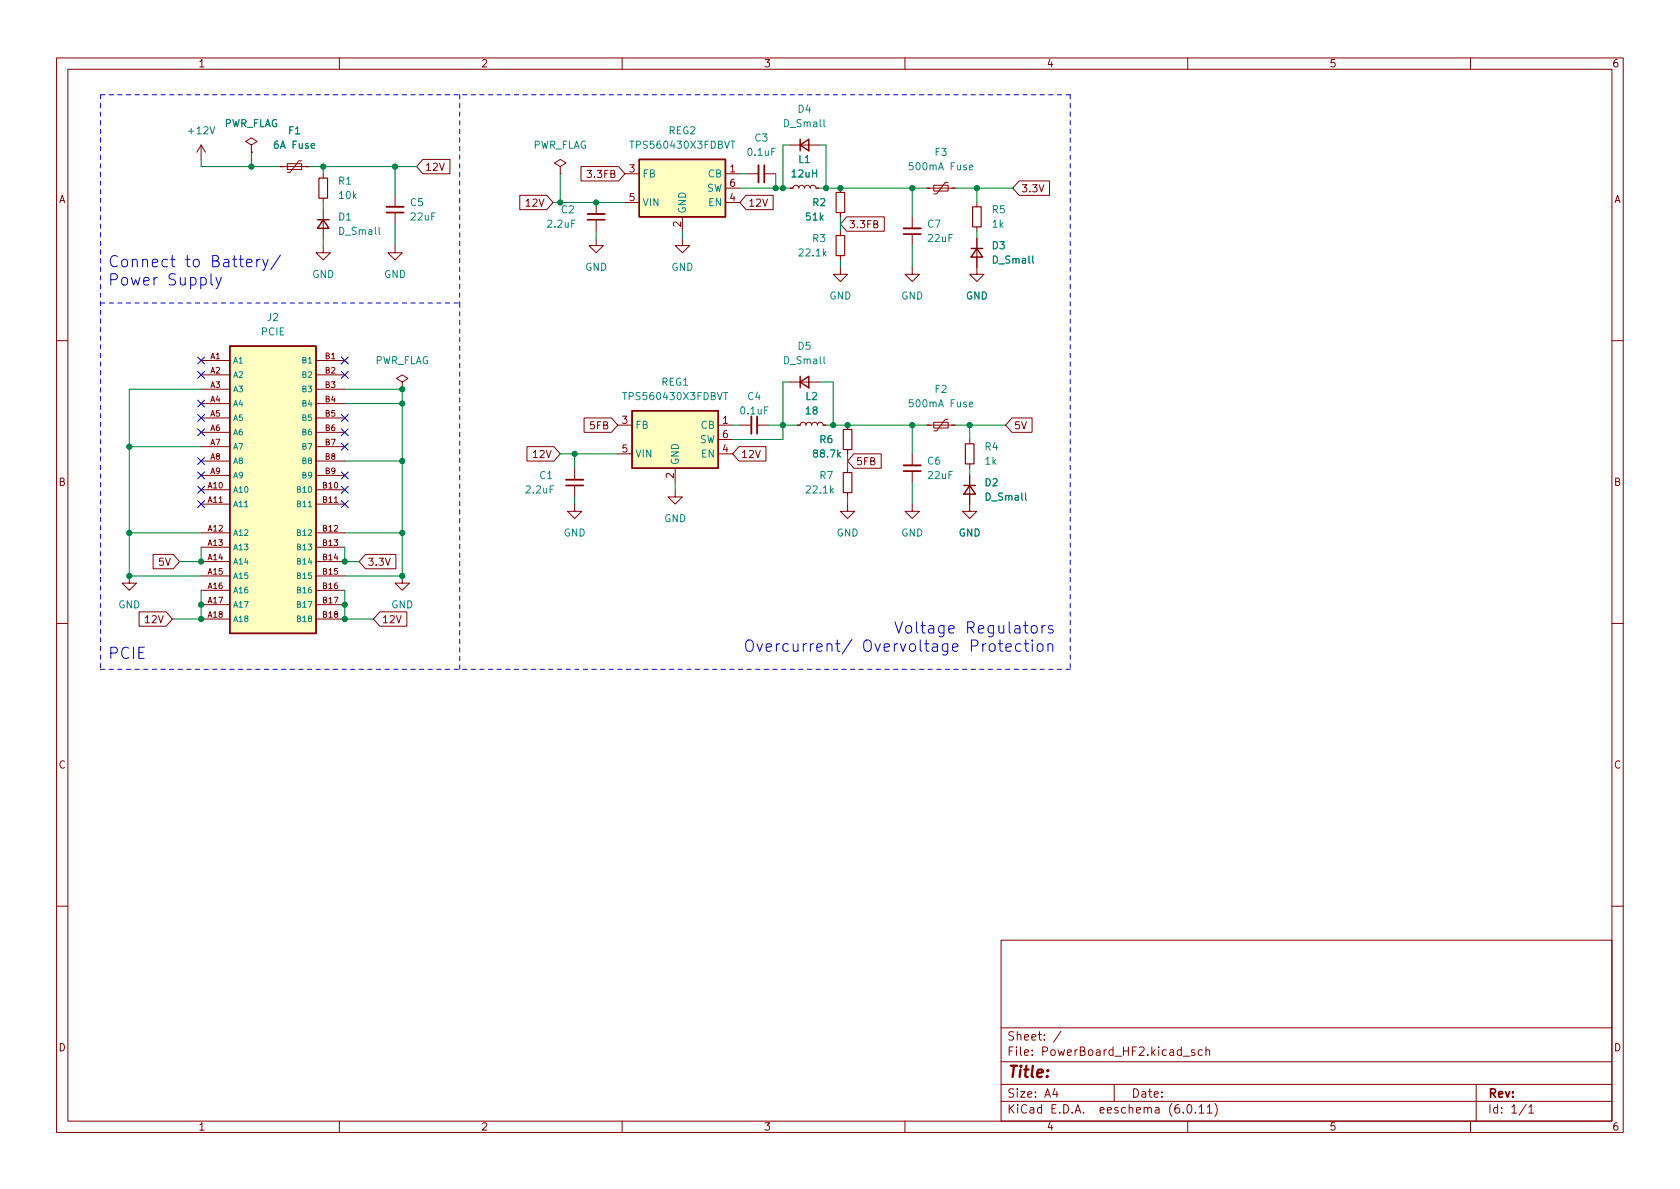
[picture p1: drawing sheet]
<svg xmlns="http://www.w3.org/2000/svg" width="297mm" height="210mm" viewBox="0 0 297 210" stroke-linecap="round" stroke-linejoin="round" font-family="sans-serif">
<g fill="none" stroke="#840000" stroke-width=".18">
<path d="M10 10.2h277v190.1h-277zM12 12.2h273v186.1h-273zM60 10.2v2M110 10.2v2M160 10.2v2M210 10.2v2M260 10.2v2M35.6 25.6l-.8 1.3M35.6 25.6v2.6M35.6 25.6l.7 1.3M44.4 25.6l1.1-.6-1.1-.6-1 .6 1 .6v1.3M44.4 26.9h.1"/>
<path d="M49.5 29.5h5.1M50.8 29h2.5v1h-2.5zM53.3 28.4h-.5l-1.5 2.1h-.5M57.1 30.7v.8M57.1 35v.8M57.1 37.1v5.1M69.8 34.5v2.1M69.8 37.6v2M74.8 28.2h4.7v2.5h-4.7l-1.1-1.2zM91.9 34.5h4.8l1.1 1.3-1.1 1.3h-4.8zM99.1 29.5l1-.7-1-.6-1.1 .6 1.1 .7v1.2M99.1 30.7h.1"/>
<path d="M102.7 29.5h6.7l1.1 1.2-1.1 1.3h-6.7zM105.4 35.8v2M105.4 38.9v2M110.5 30.7h2.5M110.5 35.8h2.5M120.6 38.3v2.6M128.3 30.7h2.5M128.3 35.8h2.5M128.3 33.3h2.5M131.9 34.5h4.8v2.6h-4.8l-1.1-1.3zM132.1 30.7h2M135.1 30.7h2.1"/>
<path d="M139.7 33.3h.5l.2-.4 .3-.1 .4 .1 .1 .4 .1-.4 .3-.1 .5 .1 .1 .4 .3-.4 .4-.1 .2 .1 .2 .4 .1-.4 .4-.1 .3 .1 .2 .4h.5M139.7 25.6h5.1M148.6 33.3v.7M148.6 37.6v.7M149.7 38.3h6.7v2.6h-6.7l-1.1-1.3zM161.3 38.3v2.1M163.8 33.3h5.1M165.1 32.8h2.5v1h-2.5zM167.6 32.3h-.5l-1.5 2h-.5M172.7 35.8v.8M180.2 32h5.4v2.5h-5.4l-1.1-1.2zM57.1 43.4v1.3h1.3l-1.3 1.3-1.2-1.3h1.2"/>
<path d="M69.8 43.4v1.3h1.3l-1.3 1.3-1.2-1.3h1.2M105.4 42.2v1.2h1.3l-1.3 1.3-1.3-1.3h1.3M120.6 42.2v1.2h1.3l-1.3 1.3-1.2-1.3h1.2M148.6 47.2v1.3h1.3l-1.3 1.3-1.3-1.3h1.3M148.6 40.9v.8M148.6 45.2v.8M161.3 47.2v1.3h1.3l-1.3 1.3-1.3-1.3h1.3M161.3 41.4v2M172.7 42.2v6.3h1.3l-1.3 1.3-1.3-1.3h1.3M172.7 40.1v.8M10 60.2h2M35.6 63.7h5"/>
<path d="M35.6 66.3h5M35.6 68.8h5M35.6 71.4h5M35.6 73.9h5M35.6 76.4h5M35.6 79h5M55.9 63.7h5.1M55.9 66.3h5.1M55.9 68.8h5.1M55.9 71.4h5.1M55.9 73.9h5.1M55.9 76.4h5.1"/>
<path d="M55.9 79h5.1M71.1 67.6l1-.7-1-.6-1 .6 1 .7v1.2M71.1 68.8h.1M93.2 79h4.7l1.2 1.3-1.2 1.2h-4.7zM103.3 73.9h4.8l1.1 1.3-1.1 1.2h-4.8zM109.2 75.2h2.6M127 75.2h2.5M127 77.7h2.5M130.7 79h4.7v2.5h-4.7l-1.2-1.2zM130.8 75.2h2M133.9 75.2h2M139.7 67.6h5.1"/>
<path d="M141 75.2h.5l.1-.4 .4-.1 .3 .1 .2 .4 .1-.3 .3-.2 .4 .1 .2 .4 .2-.4 .4-.1 .3 .2 .1 .3 .2-.4 .3-.1 .4 .1 .1 .4h.5M149.9 75.2v.7M149.9 79.5v.8M163.8 75.2h5.1M165.1 74.7h2.5v1h-2.5zM167.6 74.2h-.5l-1.5 2h-.5M171.4 77.7v.8M178.9 73.9h3.6v2.5h-3.6l-1.1-1.2zM285 60.2h2M27.1 98h3.5l1.1 1.3-1.1 1.3h-3.5zM35.6 86.6h5M35.6 89.1h5"/>
<path d="M35.6 94.2h5M35.6 96.8h5M35.6 99.3h5M35.6 81.5h5M35.6 84.1h5M55.9 86.6h5.1M55.9 89.1h5.1M55.9 94.2h5.1M55.9 96.8h5.1M55.9 99.3h5.1M55.9 81.5h5.1M55.9 84.1h5.1"/>
<path d="M59.1 88.8h.6M64.6 98h5.4v2.6h-5.4l-1.1-1.3zM101.6 89.1v1.3h1.3l-1.3 1.3-1.3-1.3h1.3M101.6 82.8v2M101.6 85.8v2.1M109.2 80.3h2.6M119.4 86.6v1.3h1.2l-1.2 1.2-1.3-1.2h1.3M119.4 82.8v2.5M127 80.3h2.5M149.9 89.1v1.3h1.2l-1.2 1.3-1.3-1.3h1.3M149.9 82.8v.8M149.9 87.1v.8"/>
<path d="M151 80.3h4.8v2.5h-4.8l-1.1-1.3zM161.3 89.1v1.3h1.3l-1.3 1.3-1.3-1.3h1.3M161.3 80.3v2M161.3 83.3v2M171.4 84.1v6.3h1.3l-1.3 1.3-1.2-1.3h1.2M171.4 82v.8M10 110.2h2M22.9 101.8v1.3h1.2l-1.2 1.3-1.3-1.3h1.3M24.6 108.2h4.8l1.1 1.3-1.1 1.2h-4.8zM35.6 101.8h5M35.6 104.4h5M35.6 106.9h5"/>
<path d="M35.6 109.5h5M55.9 101.8h5.1M55.9 104.4h5.1M55.9 106.9h5.1M55.9 109.5h5.1M67.2 108.2h4.7v2.5h-4.7l-1.2-1.2zM71.1 101.8v1.3h1.3l-1.3 1.3-1.3-1.3h1.3M285 110.2h2M10 160.2h2M177 166.3h108v32h-108zM285 160.2h2M60 198.3v2"/>
<path d="M110 198.3v2M160 198.3v2M177 194.8h108M177 191.8h108M177 187.8h108M177 181.8h108M182.5 186.5v.1M182.5 185.7v.1M184.6 183.8v.1M184.6 183v.1M187.6 182.4l-1.3 1.9M197 191.8v3"/>
<path d="M204.3 195.9h.6v.9M204.9 196.2l-.5 .1a.29 .29 0 0 0-.2 .2 .29 .29 0 0 0 .2 .3h.5M210 198.3v2M212.6 185.7l-.5-.1-.2 .3v.4l.1 .3h.6M213.2 185.8l.2-.2 .4 .1 .1 .9M213.2 185.1v1.5M214.8 195.1a1.72 1.72 0 0 1 0 2.3M260 198.3v2M261 191.8v6.5M270.3 195.8l.4-.5v1.5M270.3 196.8h.9"/>
</g>
<path d="M56.4 31.5h1.5v3.5h-1.5zM147.8 34h1.6v3.6h-1.6zM172 36.6h1.5v3.5h-1.5zM147.8 41.7h1.6v3.5h-1.6zM149.1 75.9h1.5v3.6h-1.5zM170.7 78.5h1.5v3.5h-1.5zM149.1 83.6h1.5v3.5h-1.5z" fill="none" stroke="#840000" stroke-width=".2"/>
<g fill="none" stroke="#008484" stroke-width=".18">
<path d="M37.1 22.4l.5 1.3 .4-1.3M101.7 38.9h-.6v1.3M129.2 25h.7M129.6 25v1.2M137.1 26.2h-.6v1.3M145.7 21.1v1.1l.2 .2M165.9 30l.5-1.2 .4 1.2M166.1 29.7h.6M67 40.2v1.1l.2 .2M145.7 44.8l.4 .5M146.1 44.4l-.5 .5M182.6 45.3v1.1l.2 .1"/>
<path d="M127.9 69.4h.8M128.3 69.4v1.3M135.8 71.9h-.6v1.3M145.7 63.1v1l.2 .2M148.6 80l-.5 .5M165.9 71.9l.5-1.2 .4 1.2M166.1 71.6h.6M54.5 89.6h.6M97.9 85.9h-.6v1.3M147 86.7l.3 .5M147.3 86.3l-.4 .5M148.2 80.3l.4 .5"/>
<path d="M181.3 87.2v1.1l.2 .2"/>
</g>
<g fill="#ffffc2" stroke="#ffffc2" stroke-width=".18">
<path d="M113 28.2h15.3v10.1h-15.3z"/>
<path d="M111.8 72.6h15.2v10.2h-15.2z"/>
<path d="M40.6 61.2h15.3v50.8h-15.3z"/>
</g>
<g fill="none" stroke="#840000" stroke-width=".25">
<path d="M56.1 38.9h2.1M57.1 38.9l1.1 1.5h-2.1zM113 28.2h15.3v10.1h-15.3zM141.5 25.6l1.5-1v2.1zM141.5 24.6v2.1M171.7 43.9h2M172.7 43.9l1 1.6h-2zM40.6 61.2h15.3v50.8h-15.3zM111.8 72.6h15.2v10.2h-15.2zM141.5 67.6l1.5-1.1v2.1zM141.5 66.5v2.1M170.4 85.8h2.1"/>
<path d="M171.4 85.8l1.1 1.6h-2.1z"/>
</g>
<path d="M68.3 36.6h3.1M103.9 37.8h3M134.1 29.2v3.1M159.8 40.4h3M132.8 73.7v3M100.1 84.8h3M159.8 82.3h3" fill="none" stroke="#840000" stroke-width=".33"/>
<path d="M68.3 37.6h3.1M103.9 38.9h3M135.1 29.2v3.1M159.8 41.4h3M133.9 73.7v3M100.1 85.8h3M159.8 83.3h3" fill="none" stroke="#840000" stroke-width=".3"/>
<path d="M30.2 45.8h.7M30.5 45.2v1.7l.1 .2 .3 .1M39.1 49.1l-.6 1.8-.3 .2M49.6 45.1l-1.7 2.6M147.8 113.8h.7M148 113.2v1.7l.1 .2 .4 .1M150.6 113.1l-1.7 2.5M167.8 111.3l.9-.2-.1-.4-.6-.1-.2 .3 .1 1 .1 .1 .6-.1M168.4 114.5l1-.2-.1-.4-.6-.1-.3 .3 .1 1 .2 .1 .6-.1M185.3 114a.5 .5 0 0 1 .8 .1v1.1M185.3 113.8v1.4M186.1 110.7l-.4-.1-.3 .3 .1 .3 .6 .2 .1 .2-.1 .3-.2 .1-.5-.1" fill="none" stroke="#0000c2" stroke-width=".18"/>
<path d="M17.8 16.8h171.4M17.8 16.8v101.6M81.3 16.8v36.8M189.2 16.8v101.6M17.8 53.6h63.5M81.3 53.6v64.8M189.2 118.4h-171.4" fill="none" stroke="#0000c2" stroke-width=".18" stroke-dasharray=".8 .8"/>
<g fill="none" stroke="#008400" stroke-width=".18">
<path d="M35.6 28.2v1.3h13.9M44.4 26.9v2.6M54.6 29.5h19.1M57.1 29.5v1.2M57.1 35.8v1.3M69.8 29.5v5M69.8 39.6v3.8M97.8 35.8h12.7M99.1 30.7v5.1M130.8 33.3h8.9M130.8 30.7h1.3M137.2 30.7v2.6"/>
<path d="M139.7 25.6h-1.3v7.7M144.8 33.3h19M144.8 25.6h1.2v7.7M148.6 38.3v2.6M161.3 33.3v5M168.9 33.3h10.2M172.7 33.3v2.5M57.1 42.2v1.2M105.4 40.9v1.3M120.6 40.9v1.3M148.6 46v1.2M161.3 43.4v3.8"/>
<path d="M172.7 40.9v1.3M22.9 79h12.7M35.6 68.8h-12.7v33h12.7M61 68.8h10.1v33h-10.1M61 71.4h10.1M129.5 75.2h1.3M135.9 75.2h5.1M139.7 67.6h-1.3v10.1h-8.9M144.8 67.6h2.5v7.6M146 75.2h17.8M161.3 75.2v5.1M168.9 75.2h8.9"/>
<path d="M171.4 75.2v2.5M22.9 94.2h12.7M35.6 96.8v2.5h-3.9M61 96.8v2.5h2.5M61 94.2h10.1M61 81.5h10.1M99.1 80.3h10.1M101.6 80.3v2.5M101.6 87.9v1.2M119.4 85.3v1.3M149.9 80.3v2.5M149.9 87.9v1.2"/>
<path d="M161.3 85.3v3.8M171.4 82.8v1.3M35.6 104.4v5.1h-5.1M61 104.4v5.1h5"/>
</g>
<g fill="none" stroke="#000084" stroke-width=".18">
<path d="M35 75.8l1.2 1.3M35 65.7l1.2 1.2M35 73.3l1.2 1.2M35 63.1l1.2 1.3M35 70.8l1.2 1.2M36.2 75.8l-1.2 1.3M36.2 65.7l-1.2 1.2M36.2 73.3l-1.2 1.2M36.2 63.1l-1.2 1.3M36.2 70.8l-1.2 1.2M60.4 63.1l1.2 1.3M60.4 65.7l1.2 1.2"/>
<path d="M60.4 78.4l1.2 1.2M60.4 75.8l1.2 1.3M60.4 73.3l1.2 1.2M61.6 63.1l-1.2 1.3M61.6 65.7l-1.2 1.2M61.6 78.4l-1.2 1.2M61.6 75.8l-1.2 1.3M61.6 73.3l-1.2 1.2M35 86l1.2 1.2M35 80.9l1.2 1.2M35 88.5l1.2 1.3M35 83.5l1.2 1.2"/>
<path d="M36.2 86l-1.2 1.2M36.2 80.9l-1.2 1.2M36.2 88.5l-1.2 1.3M36.2 83.5l-1.2 1.2M60.4 88.5l1.2 1.3M60.4 83.5l1.2 1.2M60.4 86l1.2 1.2M61.6 88.5l-1.2 1.3M61.6 83.5l-1.2 1.2M61.6 86l-1.2 1.2"/>
</g>
<g fill="#008400" stroke="#008400" stroke-width=".18">
<circle cx="22.9" cy="79" r=".46"/>
<circle cx="57.1" cy="29.5" r=".46"/>
<circle cx="69.8" cy="29.5" r=".46"/>
<circle cx="71.1" cy="68.8" r=".46"/>
<circle cx="44.4" cy="29.5" r=".46"/>
<circle cx="172.7" cy="33.3" r=".46"/>
<circle cx="146" cy="33.3" r=".46"/>
<circle cx="148.6" cy="33.3" r=".46"/>
<circle cx="161.3" cy="33.3" r=".46"/>
<circle cx="71.1" cy="101.8" r=".46"/>
<circle cx="138.4" cy="75.2" r=".46"/>
<circle cx="101.6" cy="80.3" r=".46"/>
<circle cx="147.3" cy="75.2" r=".46"/>
<circle cx="149.9" cy="75.2" r=".46"/>
<circle cx="22.9" cy="101.8" r=".46"/>
<circle cx="61" cy="109.5" r=".46"/>
<circle cx="61" cy="106.9" r=".46"/>
<circle cx="35.6" cy="109.5" r=".46"/>
<circle cx="35.6" cy="106.9" r=".46"/>
<circle cx="35.6" cy="99.3" r=".46"/>
<circle cx="22.9" cy="94.2" r=".46"/>
<circle cx="61" cy="99.3" r=".46"/>
<circle cx="138.4" cy="33.3" r=".46"/>
<circle cx="137.2" cy="33.3" r=".46"/>
<circle cx="105.4" cy="35.8" r=".46"/>
<circle cx="99.1" cy="35.8" r=".46"/>
<circle cx="71.1" cy="71.4" r=".46"/>
<circle cx="71.1" cy="81.5" r=".46"/>
<circle cx="71.1" cy="94.2" r=".46"/>
<circle cx="161.3" cy="75.2" r=".46"/>
<circle cx="171.4" cy="75.2" r=".46"/>
</g>
<g font-size="2.8" fill="#0000c2">
<text x="19" y="47.3">Connect</text>
<text x="32.7" y="47.3">to</text>
<text x="37.4" y="47.3">Battery/</text>
<text x="19" y="50.5">Power</text>
<text x="29.6" y="50.5">Supply</text>
<text x="158" y="112">Voltage</text>
<text x="170.7" y="112">Regulators</text>
<text x="19" y="116.5">PCIE</text>
<text x="131.4" y="115.3">Overcurrent/</text>
<text x="152.4" y="115.3">Overvoltage</text>
<text x="171.5" y="115.3">Protection</text>
</g>
<text font-size="2.8" fill="#840000" x="178" y="191.2">Title:</text>
<g font-size="2.1" fill="#840000">
<text x="178" y="184.5">Sheet:</text>
<text x="178" y="187.2">File:</text>
<text x="184.4" y="187.2">PowerBoard_HF2.kicad_sch</text>
<text x="178" y="197.4">KiCad</text>
<text x="178" y="194.6">Size:</text>
<text x="184.7" y="194.6">A4</text>
<text x="185.7" y="197.4">E.D.A.</text>
<text x="194.6" y="197.4">eeschema</text>
<text x="200" y="194.6">Date:</text>
<text x="207" y="197.4">(6.0.11)</text>
<text x="263" y="194.6">Rev:</text>
<text x="263" y="197.4">Id:</text>
<text x="267.1" y="197.4">1/1</text>
</g>
<g font-size="1.8" fill="#840000">
<text x="35" y="12.3">1</text>
<text x="85" y="12.3">2</text>
<text x="135" y="12.3">3</text>
<text x="185" y="12.3">4</text>
<text x="235" y="12.3">5</text>
<text x="285" y="12.3">6</text>
<text x="75.1" y="30.6">12V</text>
<text x="103.5" y="31.8">3.3FB</text>
<text x="111.1" y="30.5">3</text>
<text x="111.1" y="35.6">5</text>
<text x="128.9" y="30.5">1</text>
<text x="128.9" y="35.6">4</text>
<text x="128.9" y="33">6</text>
<text x="180.5" y="34.4">3.3V</text>
<text x="10.4" y="36.3">A</text>
<text x="92.7" y="36.9">12V</text>
<text x="120.4" y="40.3" transform="rotate(-90 120.4 40.3)">2</text>
<text x="132.2" y="36.9">12V</text>
<text x="150" y="40.7">3.3FB</text>
<text x="285.4" y="36.3">A</text>
<text x="104.1" y="76.3">5FB</text>
<text x="109.8" y="74.9">3</text>
<text x="127.6" y="74.9">1</text>
<text x="127.6" y="77.5">6</text>
<text x="179.2" y="76.3">5V</text>
<text x="94" y="81.4">12V</text>
<text x="109.8" y="80">5</text>
<text x="127.6" y="80">4</text>
<text x="131" y="81.4">12V</text>
<text x="151.3" y="82.6">5FB</text>
<text x="10.3" y="86.3">B</text>
<text x="119.1" y="84.7" transform="rotate(-90 119.1 84.7)">2</text>
<text x="285.3" y="86.3">B</text>
<text x="27.9" y="100.4">5V</text>
<text x="64.9" y="100.4">3.3V</text>
<text x="25.4" y="110.6">12V</text>
<text x="67.5" y="110.6">12V</text>
<text x="10.3" y="136.3">C</text>
<text x="285.3" y="136.3">C</text>
<text x="10.3" y="186.3">D</text>
<text x="285.3" y="186.3">D</text>
<text x="35" y="200.3">1</text>
<text x="85" y="200.3">2</text>
<text x="135" y="200.3">3</text>
<text x="185" y="200.3">4</text>
<text x="235" y="200.3">5</text>
<text x="285" y="200.3">6</text>
</g>
<g font-size="1.8" fill="#008484">
<text x="39.7" y="22.9">PWR_FLAG</text>
<text x="138.4" y="22.9">D_Small</text>
<text x="140.9" y="20.3">D4</text>
<text x="32.9" y="24.1">+12V</text>
<text x="48.2" y="26.7">6A</text>
<text x="50.8" y="24.1">F1</text>
<text x="51.6" y="26.7">Fuse</text>
<text x="94.3" y="26.7">PWR_FLAG</text>
<text x="111.2" y="26.7">TPS560430X3FDBVT</text>
<text x="118.1" y="24.1">REG2</text>
<text x="131.9" y="27.9">0.1uF</text>
<text x="133.3" y="25.4">C3</text>
<text x="141" y="29.2">L1</text>
<text x="165.1" y="27.9">F3</text>
<text x="59.7" y="33">R1</text>
<text x="59.7" y="35.6">10k</text>
<text x="113.5" y="31.8">FB</text>
<text x="124.9" y="34.3">SW</text>
<text x="125.1" y="31.8">CB</text>
<text x="139.7" y="31.8">12uH</text>
<text x="160.4" y="30.5">500mA</text>
<text x="168" y="30.5">Fuse</text>
<text x="59.7" y="39.4">D1</text>
<text x="59.7" y="41.9">D_Small</text>
<text x="72.4" y="36.8">C5</text>
<text x="72.4" y="39.4">22uF</text>
<text x="96.5" y="40.6">2.2uF</text>
<text x="99.1" y="38.1">C2</text>
<text x="113.5" y="36.8">VIN</text>
<text x="121.7" y="37.8" transform="rotate(-90 121.7 37.8)">GND</text>
<text x="125.1" y="36.8">EN</text>
<text x="142.2" y="39.4">51k</text>
<text x="143.5" y="36.8">R2</text>
<text x="163.8" y="40.6">C7</text>
<text x="175.3" y="38.1">R5</text>
<text x="175.3" y="40.6">1k</text>
<text x="141" y="45.7">22.1k</text>
<text x="143.5" y="43.2">R3</text>
<text x="163.8" y="43.2">22uF</text>
<text x="175.3" y="44.5">D3</text>
<text x="175.3" y="47">D_Small</text>
<text x="55.1" y="49.5">GND</text>
<text x="67.8" y="49.5">GND</text>
<text x="103.4" y="48.3">GND</text>
<text x="118.6" y="48.3">GND</text>
<text x="146.6" y="53.3">GND</text>
<text x="159.3" y="53.3">GND</text>
<text x="170.7" y="53.3">GND</text>
<text x="46" y="59.7">PCIE</text>
<text x="47.1" y="57.2">J2</text>
<text x="66.3" y="64.8">PWR_FLAG</text>
<text x="138.4" y="64.8">D_Small</text>
<text x="140.9" y="62.2">D5</text>
<text x="109.9" y="71.1">TPS560430X3FDBVT</text>
<text x="116.9" y="68.6">REG1</text>
<text x="132" y="71.1">C4</text>
<text x="142.3" y="71.1">L2</text>
<text x="165.1" y="69.9">F2</text>
<text x="112.3" y="76.2">FB</text>
<text x="123.8" y="76.2">CB</text>
<text x="130.6" y="73.7">0.1uF</text>
<text x="142.2" y="73.7">18</text>
<text x="160.4" y="72.4">500mA</text>
<text x="168" y="72.4">Fuse</text>
<text x="112.3" y="81.3">VIN</text>
<text x="120.4" y="82.3" transform="rotate(-90 120.4 82.3)">GND</text>
<text x="123.7" y="78.7">SW</text>
<text x="123.9" y="81.3">EN</text>
<text x="143.5" y="81.3">88.7k</text>
<text x="144.8" y="78.7">R6</text>
<text x="163.8" y="82.5">C6</text>
<text x="174" y="80">R4</text>
<text x="174" y="82.6">1k</text>
<text x="92.7" y="87.6">2.2uF</text>
<text x="95.3" y="85.1">C1</text>
<text x="142.2" y="87.6">22.1k</text>
<text x="144.8" y="85.1">R7</text>
<text x="163.8" y="85.1">22uF</text>
<text x="174" y="86.4">D2</text>
<text x="174" y="88.9">D_Small</text>
<text x="99.6" y="95.3">GND</text>
<text x="117.4" y="92.7">GND</text>
<text x="147.8" y="95.3">GND</text>
<text x="159.3" y="95.3">GND</text>
<text x="169.4" y="95.3">GND</text>
<text x="20.8" y="108">GND</text>
<text x="69.1" y="108">GND</text>
</g>
<g font-size="1.4" fill="#840000">
<text x="37.1" y="63.5">A1</text>
<text x="57.4" y="63.5">B1</text>
<text x="37.1" y="66">A2</text>
<text x="37.1" y="68.6">A3</text>
<text x="37.1" y="71.1">A4</text>
<text x="57.4" y="66">B2</text>
<text x="57.4" y="68.6">B3</text>
<text x="57.4" y="71.1">B4</text>
<text x="37.1" y="73.7">A5</text>
<text x="37.1" y="76.2">A6</text>
<text x="57.4" y="73.7">B5</text>
<text x="57.4" y="76.2">B6</text>
<text x="37.1" y="78.7">A7</text>
<text x="37.1" y="81.3">A8</text>
<text x="37.1" y="83.8">A9</text>
<text x="57.4" y="78.7">B7</text>
<text x="57.4" y="81.3">B8</text>
<text x="57.4" y="83.8">B9</text>
<text x="36.6" y="86.4">A10</text>
<text x="36.6" y="88.9">A11</text>
<text x="56.9" y="86.4">B10</text>
<text x="56.9" y="88.9">B11</text>
<text x="36.6" y="94">A12</text>
<text x="56.9" y="94">B12</text>
<text x="36.6" y="96.5">A13</text>
<text x="36.6" y="99.1">A14</text>
<text x="36.6" y="101.6">A15</text>
<text x="56.9" y="96.5">B13</text>
<text x="56.9" y="99.1">B14</text>
<text x="56.9" y="101.6">B15</text>
<text x="36.6" y="104.1">A16</text>
<text x="36.6" y="106.7">A17</text>
<text x="56.9" y="104.1">B16</text>
<text x="56.9" y="106.7">B17</text>
<text x="36.6" y="109.2">A18</text>
<text x="56.9" y="109.2">B18</text>
</g>
<g font-size="1.4" fill="#008484">
<text x="41.1" y="64.6">A1</text>
<text x="53.2" y="64.6">B1</text>
<text x="41.1" y="67.1">A2</text>
<text x="41.1" y="69.6">A3</text>
<text x="53.2" y="67.1">B2</text>
<text x="53.2" y="69.6">B3</text>
<text x="41.1" y="72.2">A4</text>
<text x="41.1" y="74.7">A5</text>
<text x="41.1" y="77.3">A6</text>
<text x="53.2" y="72.2">B4</text>
<text x="53.2" y="74.7">B5</text>
<text x="53.2" y="77.3">B6</text>
<text x="41.1" y="79.8">A7</text>
<text x="41.1" y="82.3">A8</text>
<text x="53.2" y="79.8">B7</text>
<text x="53.2" y="82.3">B8</text>
<text x="41.1" y="87.4">A10</text>
<text x="41.1" y="90">A11</text>
<text x="41.1" y="84.9">A9</text>
<text x="52.3" y="87.4">B10</text>
<text x="52.3" y="90">B11</text>
<text x="53.2" y="84.9">B9</text>
<text x="41.1" y="95">A12</text>
<text x="52.3" y="95">B12</text>
<text x="41.1" y="97.6">A13</text>
<text x="41.1" y="100.1">A14</text>
<text x="52.3" y="97.6">B13</text>
<text x="52.3" y="100.1">B14</text>
<text x="41.1" y="102.7">A15</text>
<text x="41.1" y="105.2">A16</text>
<text x="41.1" y="107.7">A17</text>
<text x="52.3" y="102.7">B15</text>
<text x="52.3" y="105.2">B16</text>
<text x="52.3" y="107.7">B17</text>
<text x="41.1" y="110.3">A18</text>
<text x="52.3" y="110.3">B18</text>
</g>
</svg>
